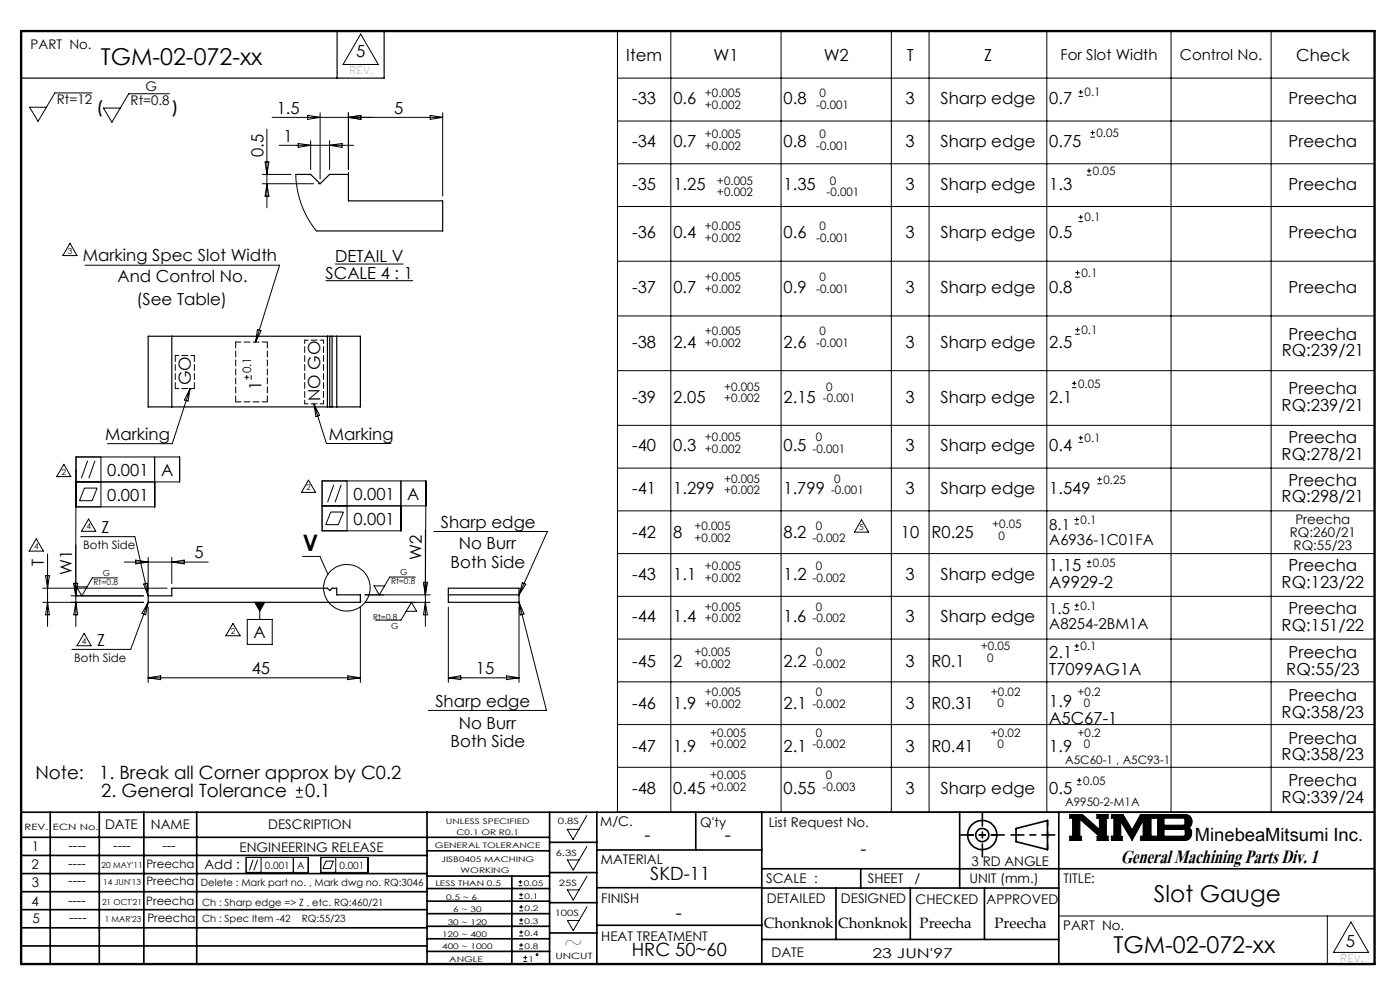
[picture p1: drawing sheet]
<svg xmlns="http://www.w3.org/2000/svg" width="297mm" height="210mm" viewBox="0 0 297 210" stroke-linecap="round" stroke-linejoin="round" font-family="sans-serif">
<g fill="none" stroke="#000" stroke-width=".21">
<path d="M19.5 19.7h-7.9l-3.5 6-1.8-3h3.5M35.9 19.9h-8.6l-3.6 6-1.8-3h3.6M76.5 7.2l3.8 6.5h-7.5zM131 6.6h160.6v165.7h-160.6zM131 16.6h160.6M142.3 6.6v165.7M165.7 6.6v165.7M189.1 6.6v165.7M197.1 6.6v165.7M222.1 6.6v165.7M228.8 19.5h.9M229.3 19v1"/>
<path d="M248.4 6.6v165.7M269.7 6.6v165.7M55.6 39h10.9M55.6 37h6.1M56.2 34.4h.8l-.4 2.6zM56.6 27.4v16.7M56.6 39l.4 2.6h-.8zM57.7 24.9h36.2M59.2 30.8h15.8M62.8 37l.2 2.6 .9 3.6 1.2 2.8 2 3M63.3 30.4l2.6 .4-2.6 .4zM65.3 24.5l2.6 .4-2.6 .4z"/>
<path d="M65.9 29.8v6.2M67.9 23.9v14.1M69.9 29.8v6.2M69.9 30.8l2.7-.4v.8zM73.9 23.9v12.1M73.9 24.9l2.7-.4v.8zM91.3 24.5l2.6 .4-2.6 .4zM93.9 23.9v17.7M131 25.7h160.6M131 34.7h160.6M228.8 20.5h.9M230.6 37.1h.9"/>
<path d="M230.6 36.2h.9M231 35.7v1M231.3 29.1h1M231.3 28.1h1M231.8 27.7v.9M14.9 51.6l1.4 2.6h-3zM18 56.3h41.3l-5.1 16.3M69.1 59.5h18.5M71.1 56h14.5M131 43.8h160.6M131 55.4h160.6M228.1 58.8h1"/>
<path d="M228.1 57.8h1M228.6 57.4v.9M228.8 47h.9M228.8 46.1h.9M229.3 45.6v.9M52.4 79.6v.9M53.3 79.6v.9M54.6 69.9l.8 .3-1.2 2.4zM131 67h160.6M131 78.6h160.6M228.1 70.9h1M228.1 69.9h1"/>
<path d="M228.6 69.5v.9M13.5 98.5l1.5 2.6h-3zM16.1 99.6v33.3M18.6 97.7l-1.3 3.8M20.1 97.7l-1.3 3.8M21.4 96.9v10.6M32.8 96.9v10.6h-16.7v-10.6h22v5.3h-22M40.3 82.4l-3.8 11.7h-13.7M40.3 82.4l-.4 2.7-.8-.3zM51.9 80h.9M66.6 85.7l2.7 8.4h13.6M66.6 85.7l1.2 2.4-.8 .3z"/>
<path d="M131 90.2h160.6M131 99.3h160.6M227.4 82.2h1M227.4 81.3h1M227.9 80.8v1M228.8 93.8h.9M228.8 92.9h.9M229.3 92.4v1M7.7 114.3l1.5 2.6h-3zM10.1 117.5v15.4M17.1 113.8h11.5l2.8 12.6M17.9 103.5h2.7l-1.1 2.7h-2.6z"/>
<path d="M18.8 110.1l1.5 2.6h-3zM26.4 119.2h17.8M28.8 118.8l2.6 .4-2.6 .4zM31.4 118.2v7.2M36.4 118.2v5.6M36.4 119.2l2.7-.4v.8zM64.2 118h3.7l1.7 3.8M65.4 101.8l1.6 2.6h-3zM70.2 108.6h2.6l-1 2.7h-2.7zM70.8 102.8l-1.3 3.7M72.4 102.8l-1.3 3.7M73.6 102v10.6"/>
<path d="M85.1 102v10.6h-16.8v-10.6h22v5.3h-22M90.2 112.5v20.4M90.3 104.7l-.1 21.5M92 112.7h24.1l-6 13.5M131 108.4h160.6M131 117.4h160.6M182.8 110.3l1.5 2.6h-3zM228 111.2h.9M228 110.2h.9M228.4 109.7v1M230.6 119.3h.9M231 118.8v1"/>
<path d="M232.8 102.6h1M232.8 101.7h1M233.3 101.2v.9M9.1 127.8h21.3M9.1 124.8h26.4M9.7 122.1h.8l-.4 2.7zM10.1 127.8l.4 2.6h-.8zM15.1 126.4h15.3M15.7 123.7h.8l-.4 2.7zM16.1 127.8l.4 2.6h-.8zM17.9 134.4l1.4 2.6h-3zM25 122.6h-5.4l-2.2 3.8-1.2-1.9h2.3"/>
<path d="M30.5 123.9l.8-.2 .1 2.7zM31.4 127.8l-3.7 10h-12.5M31.4 127.8l-.5 2.6-.8-.3zM31.4 128.8v16M49.4 132.2l1.5 2.7h-3zM52.5 131.4h5.2v5.3h-5.2zM54 127.8h2.2l-1.1 1.8zM55.1 127.8v3.6M76.4 128.8v16M77.4 127.8h13.9M86.2 129.7h2.2l-1.1-1.9-2.2 3.7h-5.4M88.1 122.4h-5.4l-2.2 3.8-1.2-1.9h2.3"/>
<path d="M89.9 123.5h.8l-.5 2.7zM90.2 127.8l.5 2.6h-.8zM91.3 126.2h-13.9M95.1 128.8v16M110.1 128.8v16M110.1 127.8l5.8 22.9h-25.1M110.1 127.8l1.1 2.4-.9 .2zM110.8 123.6l.7 .3-1.4 2.3zM131 126.5h160.6M131 135.6h160.6M228 129.4h.9M228 128.4h.9"/>
<path d="M228 138h.9M228 137h.9M228.4 127.9v1M228.4 136.6v.9M230.6 120.2h.9M31.4 143.8h45M31.4 143.8l2.7-.4v.8zM73.8 143.4l2.6 .4-2.6 .4zM95.1 143.8h15M95.1 143.8l2.7-.4v.8zM107.5 143.4l2.6 .4-2.6 .4zM131 144.6h160.6"/>
<path d="M131 153.7h160.6M62.8 169.1h1.4M62.8 167.6h1.4M63.5 166.9v1.5M120.3 175.9h2.5l-1.2 2.2zM124.5 173l-1.7 2.9M124.5 179.5l-1.7 2.9M131 162.8h160.6M226.9 172.8h2.8l3.5 3.1v-2.3h-.5v-.8h2.4v.8h-.4v3.8h.4v.9h-2.4v-.9h.5l-4.1-3.6v3.6h.3v.9h-2.5v-.9h.6v-3.8h-.6zM228.5 166.5h.9M228.5 165.5h.9M229 165.1v.9"/>
<path d="M235.8 172.8h2.5l1.9 3.2 1.7-3.2h2.8v.8h-.5v3.8h.5v.9h-2.8v-.9h.6v-3.3l-2.3 4.2-2.4-4v3.1h.3v.9h-2.3v-.9h.5v-3.8h-.5zM244.9 172.8h6.7a1.49 1.49 0 0 1 1.3 1.2 1.49 1.49 0 0 1-.8 1.6 1.48 1.48 0 0 1 .7 1.6 1.48 1.48 0 0 1-1.4 1.1h-6.5v-.9h.7v-3.8h-.7zM246.9 173.6h4.3l.2 .2-.1 1.1-.3 .1h-4.1zM246.9 176h4.3l.2 .2v.9l-.4 .3h-4.1zM52.2 181.9h13.2v3.2h-13.2zM53.7 182.4l-.8 2.2M54.6 182.4l-.7 2.2M55.4 181.9v3.2M62.2 181.9v3.2M68.1 181.9h10v3.2h-10zM69.1 182.7h1.6l-.6 1.5h-1.6zM71.2 181.9v3.2"/>
<path d="M110 187.9h.8M110 187.1h.8M110.1 198.5h.9M110.1 197.7h.9M110.1 196h.9M110.1 195.1h.9M110.1 193.2h.9M110.1 192.4h.9M110.1 190.6h.9M110.1 189.8h.9M110.4 186.7v.8M110.6 189.4v.8"/>
<path d="M110.6 192v.8M110.6 194.8v.8M110.6 197.3v.8M120.4 182.4h2.4l-1.2 2.2zM120.4 188.8h2.4l-1.2 2.1zM120.4 195.3h2.4l-1.2 2.1zM124.5 185.9l-1.7 2.9M124.5 192.4l-1.7 2.9M224.6 194.3h67M281.6 194.3v10.2M286.6 195.6l3.7 6.4h-7.4zM110.1 201.3h.9"/>
<path d="M110.1 200.5h.9M110.6 200.1v.8M111 203.9h.8M111 203.1h.8M111.4 202.7v.8"/>
<circle cx="73.6" cy="124.7" r="4.9"/>
<circle cx="113.9" cy="202.5" r=".2"/>
</g>
<g fill="none" stroke="#000" stroke-width=".35">
<path d="M4.5 172.3h287.1M4.5 177.6h112.1M10.7 172.3v32.2M21.1 172.3v32.2M30.5 172.3v32.2M41.7 172.3v32.2M90.6 172.3v32.2M116.6 172.3v32.2M116.6 178.7h10M126.6 172.3v32.2M147.6 172.3v8M161.6 172.3v32.2"/>
<path d="M203.6 172.3v16.1M215.5 175.7l6.7-1.6v6.1l-6.7-1.7zM224.6 172.3v32.2M4.5 185.3h86.1M4.5 181.5h86.1M4.5 189.2h86.1M4.5 193h86.1M4.5 196.8h86.1M90.6 199.1h26M90.6 193.8h26M90.6 188.5h26M90.6 191.2h26"/>
<path d="M90.6 180.5h26M90.6 185.8h26M90.6 196.5h26M108.6 185.8v18.5M116.6 185.1h10M116.6 191.5h10M116.6 197.9h10M126.6 196.3h35M126.6 188.3h35M126.6 180.3h35M161.6 184.3h130M161.6 199.3h63"/>
<path d="M161.6 188.4h63M177.3 188.4v10.9M182.6 184.3v4.1M193.1 188.4v10.9M208.8 188.4v10.9M4.5 200.7h86.1M90.6 201.8h26"/>
<circle cx="208.4" cy="177.1" r="3.1"/>
<circle cx="208.4" cy="177.1" r="1.4"/>
</g>
<path d="M4.5 6.6h287.1" fill="none" stroke="#000" stroke-width=".21" stroke-dasharray="6.3 1.3 1.3 1.3" stroke-dashoffset="1.9"/>
<path d="M71.5 6.6v10M81.5 6.6v10h-77M62.8 37h3.1l2 2 2-2h4v5.6h20v6.4h-26.8M31.4 71.3h45v15h-45zM36.4 71.3v15M69.5 71.3v15M70 71.3v15M70.4 71.3v15M71.4 71.3v15M31.4 126.4h5v-1.6h33.1l.5 .5 .4-.5h1v1.4h5v1.6h-45zM95.1 126.2h15M95.1 124.8h15v3h-15z" fill="none" stroke="#000" stroke-width=".25"/>
<path d="M205.3 177.1h6.2M222.2 174v6.2" fill="none" stroke="#000" stroke-width=".35" stroke-dasharray="15.2 1.3 1.3 1.3" stroke-dashoffset="14.1"/>
<path d="M203.8 177.1h9.2M208.4 172.5v9.2M214.5 177.1h9.3" fill="none" stroke="#000" stroke-width=".35" stroke-dasharray="15.2 1.3 1.3 1.3" stroke-dashoffset="12.5"/>
<path d="M4.5 6.6h287.1v197.9h-287.1z" fill="none" stroke="#000" stroke-width=".5"/>
<path d="M226.9 172.8v.8h.6v3.8h-.6v.9h2.5v-.9h-.3v-3.6l4.1 3.6h-.5v.9h2.4v-.9h-.4v-3.8h.4v-.8h-2.4v.8h.5v2.3l-3.5-3.1zM235.8 172.8v.8h.5v3.8h-.5v.9h2.3v-.9h-.3v-3.1l2.4 4 2.3-4.2v3.3h-.6v.9h2.8v-.9h-.5v-3.8h.5v-.8h-2.8l-1.7 3.2-1.9-3.2zM246.9 176h4.3l.2 .2v.9l-.4 .3h-4.1zM244.9 172.8v.8h.7v3.8h-.7v.9l7-.1 .6-.4 .3-1.1-.1-.7-.6-.4a1.49 1.49 0 0 0 .8-1.6 1.49 1.49 0 0 0-1.3-1.2zM246.9 173.6h4.2l.3 .2v1l-.4 .2h-4.1z" fill-rule="evenodd" fill="#000"/>
<path d="M41.2 75.4h-4M68.6 72.2h-4M41.2 82.4h-4M68.6 85.7h-4" fill="none" stroke="#000" stroke-width=".21" stroke-dasharray="1.3 .6" stroke-dashoffset=".5"/>
<path d="M50 72.6h6.7M50 85.2h6.7" fill="none" stroke="#000" stroke-width=".21" stroke-dasharray="1.3 .6" stroke-dashoffset=".1"/>
<path d="M50 72.6v12.6M56.7 72.6v12.6M37.2 82.4v-7M41.2 82.4v-7" fill="none" stroke="#000" stroke-width=".21" stroke-dasharray="1.3 .6"/>
<path d="M64.6 85.7v-13.5M68.6 85.7v-13.5" fill="none" stroke="#000" stroke-width=".21" stroke-dasharray="1.3 .6" stroke-dashoffset=".6"/>
<path d="M67.9 39h-.4M73.9 37v-.4" fill="none" stroke="#000" stroke-width=".21" stroke-dasharray="6.3 1.3 1.3 1.3"/>
<path d="M54 127.8h2.2l-1.1 1.8z" fill="#000"/>
<text font-size="6.2" x="237.8" y="183.1">General Machining Parts Div. 1</text>
<g font-size="4.9">
<text x="21.4" y="13.8">TGM-02-072-xx</text>
<text x="244.8" y="191.4">Slot Gauge</text>
<text x="119.6" y="201.4">~</text>
<text x="236.2" y="202.2">TGM-02-072-xx</text>
</g>
<text font-size="4.8" x="64.2" y="117">V</text>
<g font-size="3.9">
<text x="7.5" y="165.2">Note:</text>
<text x="21.1" y="165.2">1. Break all Corner approx by C0.2</text>
<text x="21.5" y="169.1">2. General Tolerance</text>
<text x="64.8" y="169.1">0.1</text>
<text x="136.8" y="178.4">-</text>
<text x="153.8" y="178.4">-</text>
<text x="253.5" y="178.4">MinebeaMitsumi Inc.</text>
<text x="182.5" y="181.4">-</text>
<text x="137.9" y="186.7">SKD-11</text>
<text x="143.4" y="194.9">-</text>
<text x="134" y="202.9">HRC 50~60</text>
</g>
<g font-size="3.6">
<text x="20.4" y="24">(</text>
<text x="36.3" y="24">)</text>
</g>
<g font-size="3.5">
<text x="75.6" y="12.1">5</text>
<text x="132.9" y="12.9">Item</text>
<text x="151.4" y="12.9">W1</text>
<text x="174.7" y="12.9">W2</text>
<text x="192.3" y="12.9">T</text>
<text x="208.8" y="12.9">Z</text>
<text x="275" y="12.9">Check</text>
<text x="134.1" y="22.1">-33</text>
<text x="142.8" y="22.1">0.6</text>
<text x="166.2" y="22.1">0.8</text>
<text x="192.1" y="22.1">3</text>
<text x="199.5" y="22.1">Sharp edge</text>
<text x="222.6" y="22.1">0.7</text>
<text x="273.4" y="22.1">Preecha</text>
<text x="58.7" y="24.1">1.5</text>
<text x="83.7" y="24.1">5</text>
<text x="55.9" y="33.3" transform="rotate(-90 55.9 33.3)">0.5</text>
<text x="60.2" y="30.1">1</text>
<text x="134.1" y="31.2">-34</text>
<text x="142.8" y="31.2">0.7</text>
<text x="166.2" y="31.2">0.8</text>
<text x="192.1" y="31.2">3</text>
<text x="199.5" y="31.2">Sharp edge</text>
<text x="222.6" y="31.2">0.75</text>
<text x="273.4" y="31.2">Preecha</text>
<text x="134.1" y="40.2">-35</text>
<text x="142.8" y="40.2">1.25</text>
<text x="166.2" y="40.2">1.35</text>
<text x="192.1" y="40.2">3</text>
<text x="199.5" y="40.2">Sharp edge</text>
<text x="222.6" y="40.2">1.3</text>
<text x="273.4" y="40.2">Preecha</text>
<text x="134.1" y="50.6">-36</text>
<text x="142.8" y="50.6">0.4</text>
<text x="166.2" y="50.6">0.6</text>
<text x="192.1" y="50.6">3</text>
<text x="199.5" y="50.6">Sharp edge</text>
<text x="222.6" y="50.6">0.5</text>
<text x="273.4" y="50.6">Preecha</text>
<text x="17.6" y="55.5">Marking Spec Slot Width</text>
<text x="24.9" y="59.7">And Control No.</text>
<text x="69.1" y="59.2">SCALE 4 : 1</text>
<text x="71.1" y="55.6">DETAIL V</text>
<text x="28.9" y="64.8">(See Table)</text>
<text x="134.1" y="62.2">-37</text>
<text x="142.8" y="62.2">0.7</text>
<text x="166.2" y="62.2">0.9</text>
<text x="192.1" y="62.2">3</text>
<text x="199.5" y="62.2">Sharp edge</text>
<text x="222.6" y="62.2">0.8</text>
<text x="273.4" y="62.2">Preecha</text>
<text x="134.1" y="73.8">-38</text>
<text x="142.8" y="73.8">2.4</text>
<text x="166.2" y="73.8">2.6</text>
<text x="192.1" y="73.8">3</text>
<text x="199.5" y="73.8">Sharp edge</text>
<text x="222.6" y="73.8">2.5</text>
<text x="271.9" y="75.5">RQ:239/21</text>
<text x="273.4" y="72">Preecha</text>
<text x="40.5" y="81.7" transform="rotate(-90 40.5 81.7)">GO</text>
<text x="55.5" y="82.7" transform="rotate(-90 55.5 82.7)">1</text>
<text x="273.4" y="83.6">Preecha</text>
<text x="67.9" y="85.1" transform="rotate(-90 67.9 85.1)">NO GO</text>
<text x="134.1" y="85.4">-39</text>
<text x="142.8" y="85.4">2.05</text>
<text x="166.2" y="85.4">2.15</text>
<text x="192.1" y="85.4">3</text>
<text x="199.5" y="85.4">Sharp edge</text>
<text x="222.6" y="85.4">2.1</text>
<text x="271.9" y="87.2">RQ:239/21</text>
<text x="22.3" y="93.3">Marking</text>
<text x="69.8" y="93.3">Marking</text>
<text x="134.1" y="95.7">-40</text>
<text x="142.8" y="95.7">0.3</text>
<text x="166.2" y="95.7">0.5</text>
<text x="192.1" y="95.7">3</text>
<text x="199.5" y="95.7">Sharp edge</text>
<text x="222.6" y="95.7">0.4</text>
<text x="273.4" y="94">Preecha</text>
<text x="22.7" y="100.9">0.001</text>
<text x="34.2" y="100.9">A</text>
<text x="271.9" y="97.5">RQ:278/21</text>
<text x="22.7" y="106.2">0.001</text>
<text x="75" y="106">0.001</text>
<text x="86.4" y="106">A</text>
<text x="134.1" y="104.8">-41</text>
<text x="142.8" y="104.8">1.299</text>
<text x="166.2" y="104.8">1.799</text>
<text x="192.1" y="104.8">3</text>
<text x="199.5" y="104.8">Sharp edge</text>
<text x="222.6" y="104.8">1.549</text>
<text x="271.9" y="106.6">RQ:298/21</text>
<text x="273.4" y="103">Preecha</text>
<text x="21.5" y="113">Z</text>
<text x="75" y="111.3">0.001</text>
<text x="93.5" y="111.9">Sharp edge</text>
<text x="9.3" y="120" transform="rotate(-90 9.3 120)">T</text>
<text x="41.3" y="118.4">5</text>
<text x="89.5" y="118.8" transform="rotate(-90 89.5 118.8)">W2</text>
<text x="97.3" y="116.5">No Burr</text>
<text x="134.1" y="114.2">-42</text>
<text x="142.8" y="114.2">8</text>
<text x="166.2" y="114.2">8.2</text>
<text x="191.1" y="114.2">10</text>
<text x="197.6" y="114.2">R0.25</text>
<text x="15.3" y="121.9" transform="rotate(-90 15.3 121.9)">W1</text>
<text x="95.6" y="120.5">Both Side</text>
<text x="134.1" y="122.9">-43</text>
<text x="142.8" y="122.9">1.1</text>
<text x="166.2" y="122.9">1.2</text>
<text x="192.1" y="122.9">3</text>
<text x="199.5" y="122.9">Sharp edge</text>
<text x="222.6" y="121.2">1.15</text>
<text x="222.6" y="124.7">A9929-2</text>
<text x="271.9" y="124.7">RQ:123/22</text>
<text x="273.4" y="121.2">Preecha</text>
<text x="273.4" y="130.2">Preecha</text>
<text x="20.6" y="137">Z</text>
<text x="53.8" y="135.4">A</text>
<text x="134.1" y="132">-44</text>
<text x="142.8" y="132">1.4</text>
<text x="166.2" y="132">1.6</text>
<text x="192.1" y="132">3</text>
<text x="199.5" y="132">Sharp edge</text>
<text x="271.9" y="133.8">RQ:151/22</text>
<text x="53.4" y="143">45</text>
<text x="101" y="143">15</text>
<text x="134.1" y="141.4">-45</text>
<text x="142.8" y="141.4">2</text>
<text x="166.2" y="141.4">2.2</text>
<text x="192.1" y="141.4">3</text>
<text x="197.6" y="141.4">R0.1</text>
<text x="222.6" y="139.6">2.1</text>
<text x="222.6" y="143.2">T7099AG1A</text>
<text x="272.9" y="143.2">RQ:55/23</text>
<text x="273.4" y="139.6">Preecha</text>
<text x="92.4" y="149.9">Sharp edge</text>
<text x="273.4" y="148.7">Preecha</text>
<text x="97.3" y="154.7">No Burr</text>
<text x="134.1" y="150.5">-46</text>
<text x="142.8" y="150.5">1.9</text>
<text x="166.2" y="150.5">2.1</text>
<text x="192.1" y="150.5">3</text>
<text x="197.6" y="150.5">R0.31</text>
<text x="222.6" y="150">1.9</text>
<text x="222.6" y="153.5">A5C67-1</text>
<text x="271.9" y="152.2">RQ:358/23</text>
<text x="95.6" y="158.5">Both Side</text>
<text x="134.1" y="159.5">-47</text>
<text x="142.8" y="159.5">1.9</text>
<text x="166.2" y="159.5">2.1</text>
<text x="192.1" y="159.5">3</text>
<text x="197.6" y="159.5">R0.41</text>
<text x="222.6" y="159.5">1.9</text>
<text x="271.9" y="161.3">RQ:358/23</text>
<text x="273.4" y="157.8">Preecha</text>
<text x="273.4" y="166.7">Preecha</text>
<text x="134.1" y="168.5">-48</text>
<text x="142.8" y="168.5">0.45</text>
<text x="166.2" y="168.5">0.55</text>
<text x="192.1" y="168.5">3</text>
<text x="199.5" y="168.5">Sharp edge</text>
<text x="222.6" y="168.5">0.5</text>
<text x="271.9" y="170.2">RQ:339/24</text>
<text x="285.5" y="200.9">5</text>
</g>
<g font-size="3.2">
<text x="225" y="12.8">For Slot Width</text>
<text x="250.3" y="12.8">Control No.</text>
<text x="222.6" y="112.5">8.1</text>
<text x="222.6" y="115.7">A6936-1C01FA</text>
<text x="222.6" y="130.3">1.5</text>
<text x="222.6" y="133.5">A8254-2BM1A</text>
<text x="162" y="196.8">Chonknok</text>
<text x="177.8" y="196.8">Chonknok</text>
<text x="195.1" y="196.8">Preecha</text>
<text x="211" y="196.8">Preecha</text>
</g>
<text font-size="2.9" x="185.1" y="203.1">23 JUN'97</text>
<g font-size="2.8">
<text x="6.5" y="10.4">PART No.</text>
<text x="12.1" y="22.1">Rt=12</text>
<text x="27.7" y="22.3">Rt=0.8</text>
<text x="30.8" y="19.3">G</text>
<text x="273.6" y="113.9">RQ:260/21</text>
<text x="274.8" y="111.1">Preecha</text>
<text x="274.4" y="116.8">RQ:55/23</text>
<text x="22.3" y="175.9">DATE</text>
<text x="32" y="175.9">NAME</text>
<text x="56.9" y="175.9">DESCRIPTION</text>
<text x="127.3" y="175.3">M/C.</text>
<text x="148.6" y="175.3">Q'ty</text>
<text x="163.1" y="175.4">List Request No.</text>
<text x="6.7" y="184.4">2</text>
<text x="6.8" y="180.6">1</text>
<text x="14.5" y="184.1">----</text>
<text x="14.5" y="180.3">----</text>
<text x="24" y="180.3">----</text>
<text x="34.5" y="180.3">---</text>
<text x="43.4" y="184.4">Add :</text>
<text x="50.8" y="180.7">ENGINEERING RELEASE</text>
<text x="127.5" y="183.4">MATERIAL</text>
<text x="206.1" y="183.8">3 RD ANGLE</text>
<text x="6.7" y="188.1">3</text>
<text x="14.5" y="191.9">----</text>
<text x="14.5" y="187.8">----</text>
<text x="127.6" y="191.5">FINISH</text>
<text x="162.5" y="187.3">SCALE :</text>
<text x="162.7" y="191.5">DETAILED</text>
<text x="178.4" y="191.5">DESIGNED</text>
<text x="184.1" y="187.3">SHEET</text>
<text x="194" y="187.3">/</text>
<text x="194.2" y="191.7">CHECKED</text>
<text x="205.6" y="187.3">UNIT (mm.)</text>
<text x="209.3" y="191.8">APPROVED</text>
<text x="225.6" y="187.3">TITLE:</text>
<text x="6.7" y="192.2">4</text>
<text x="6.9" y="195.8">5</text>
<text x="14.7" y="195.5">----</text>
<text x="225.6" y="197.2">PART No.</text>
<text x="127.6" y="199.5">HEAT TREATMENT</text>
<text x="163.7" y="203">DATE</text>
</g>
<g font-size="2.5">
<text x="149.5" y="20.7">+0.005</text>
<text x="149.5" y="23.1">+0.002</text>
<text x="173.1" y="23.1">-0.001</text>
<text x="173.8" y="20.7">0</text>
<text x="230.1" y="20.4">0.1</text>
<text x="149.5" y="29.3">+0.005</text>
<text x="173.8" y="29.3">0</text>
<text x="232.6" y="29.1">0.05</text>
<text x="149.5" y="31.8">+0.002</text>
<text x="173.1" y="31.8">-0.001</text>
<text x="152.1" y="39.1">+0.005</text>
<text x="152.1" y="41.6">+0.002</text>
<text x="175.3" y="41.6">-0.001</text>
<text x="176" y="39.1">0</text>
<text x="231.9" y="37.1">0.05</text>
<text x="230.1" y="47">0.1</text>
<text x="149.5" y="48.8">+0.005</text>
<text x="149.5" y="51.3">+0.002</text>
<text x="173.1" y="51.3">-0.001</text>
<text x="173.8" y="48.8">0</text>
<text x="149.5" y="59.6">+0.005</text>
<text x="173.8" y="59.6">0</text>
<text x="229.4" y="58.8">0.1</text>
<text x="149.5" y="62.1">+0.002</text>
<text x="173.1" y="62.1">-0.001</text>
<text x="149.5" y="71.1">+0.005</text>
<text x="173.8" y="71.1">0</text>
<text x="229.4" y="70.9">0.1</text>
<text x="149.5" y="73.6">+0.002</text>
<text x="173.1" y="73.6">-0.001</text>
<text x="53.3" y="79.2" transform="rotate(-90 53.3 79.2)">0.1</text>
<text x="153.6" y="82.9">+0.005</text>
<text x="175.2" y="82.9">0</text>
<text x="228.7" y="82.2">0.05</text>
<text x="153.6" y="85.3">+0.002</text>
<text x="174.6" y="85.3">-0.001</text>
<text x="149.5" y="93.5">+0.005</text>
<text x="173.1" y="93.5">0</text>
<text x="230.1" y="93.8">0.1</text>
<text x="149.5" y="96">+0.002</text>
<text x="172.4" y="96">-0.001</text>
<text x="153.6" y="102.4">+0.005</text>
<text x="153.6" y="104.8">+0.002</text>
<text x="176.3" y="104.8">-0.001</text>
<text x="177" y="102.4">0</text>
<text x="234.1" y="102.6">0.25</text>
<text x="147.3" y="112.5">+0.005</text>
<text x="173.1" y="112.5">0</text>
<text x="210.5" y="112.1">+0.05</text>
<text x="229.2" y="111.1">0.1</text>
<text x="17.6" y="116.5">Both Side</text>
<text x="147.3" y="114.9">+0.002</text>
<text x="172.4" y="114.9">-0.002</text>
<text x="211.8" y="114.5">0</text>
<text x="149.5" y="120.9">+0.005</text>
<text x="149.5" y="123.4">+0.002</text>
<text x="172.4" y="123.4">-0.002</text>
<text x="173.1" y="120.9">0</text>
<text x="231.9" y="120.2">0.05</text>
<text x="149.5" y="129.5">+0.005</text>
<text x="173.1" y="129.5">0</text>
<text x="229.2" y="129.3">0.1</text>
<text x="149.5" y="132">+0.002</text>
<text x="172.4" y="132">-0.002</text>
<text x="208.1" y="137.9">+0.05</text>
<text x="229.2" y="137.9">0.1</text>
<text x="15.8" y="140.3">Both Side</text>
<text x="147.3" y="139.2">+0.005</text>
<text x="147.3" y="141.7">+0.002</text>
<text x="172.4" y="141.7">-0.002</text>
<text x="173.1" y="139.2">0</text>
<text x="209.4" y="140.4">0</text>
<text x="149.5" y="147.7">+0.005</text>
<text x="173.1" y="147.7">0</text>
<text x="210.2" y="147.6">+0.02</text>
<text x="228.6" y="147.6">+0.2</text>
<text x="149.5" y="150.1">+0.002</text>
<text x="172.4" y="150.1">-0.002</text>
<text x="211.6" y="150">0</text>
<text x="230" y="150">0</text>
<text x="150.6" y="156.3">+0.005</text>
<text x="150.6" y="158.7">+0.002</text>
<text x="172.4" y="158.7">-0.002</text>
<text x="173.1" y="156.3">0</text>
<text x="210.2" y="156.3">+0.02</text>
<text x="211.6" y="158.7">0</text>
<text x="226" y="162">A5C60-1 , A5C93-1</text>
<text x="228.6" y="156.3">+0.2</text>
<text x="230" y="158.7">0</text>
<text x="150.6" y="165.3">+0.005</text>
<text x="150.6" y="167.8">+0.002</text>
<text x="174.5" y="167.8">-0.003</text>
<text x="175.2" y="165.3">0</text>
<text x="229.8" y="166.4">0.05</text>
<text x="226" y="171">A9950-2-M1A</text>
<text x="31.1" y="184.1">Preecha</text>
<text x="31" y="191.9">Preecha</text>
<text x="31.1" y="187.8">Preecha</text>
<text x="31.3" y="195.5">Preecha</text>
</g>
<g font-size="2.1">
<text x="74.1" y="15.7">REV.</text>
<text x="56.2" y="184.3">0.001</text>
<text x="63.1" y="184.3">A</text>
<text x="72" y="184.3">0.001</text>
<text x="42.6" y="187.9">Delete : Mark part no. , Mark dwg no. RQ:3046</text>
<text x="42.9" y="195.5">Ch : Spec Item -42</text>
<text x="42.9" y="192.1">Ch : Sharp edge =&gt; Z , etc. RQ:460/21</text>
<text x="64" y="195.5">RQ:55/23</text>
<text x="284.3" y="204.1">REV.</text>
</g>
<g font-size="1.8">
<text x="14.4" y="53.8">3</text>
<text x="13.1" y="100.7">2</text>
<text x="65" y="104">2</text>
<text x="18.3" y="112.3">4</text>
<text x="182.3" y="112.5">5</text>
<text x="7.2" y="116.5">4</text>
<text x="19.8" y="124.1">Rt=0.8</text>
<text x="21.8" y="122.2">G</text>
<text x="83" y="123.9">Rt=0.8</text>
<text x="84.9" y="122">G</text>
<text x="79.2" y="131.6">Rt=0.8</text>
<text x="17.4" y="136.6">4</text>
<text x="49" y="134.5">2</text>
<text x="83" y="133.5">G</text>
<text x="5.2" y="176">REV.</text>
<text x="11.2" y="176">ECN No.</text>
<text x="118.3" y="174.9">0.8S</text>
<text x="21.5" y="184.1">20 MAY'11</text>
<text x="117.9" y="181.5">6.3S</text>
<text x="21.6" y="191.9">21 OCT'21</text>
<text x="21.9" y="187.8">14 JUN'13</text>
<text x="118.6" y="188">25S</text>
<text x="22.2" y="195.5">1 MAR'23</text>
<text x="117.7" y="194.2">100S</text>
<text x="117.8" y="203.4">UNCUT</text>
</g>
<g font-size="1.6">
<text x="92.3" y="180">GENERAL TOLERANCE</text>
<text x="94.6" y="174.8">UNLESS SPECIFIED</text>
<text x="96.8" y="177.1">C0.1 OR R0.1</text>
<text x="93.6" y="182.7">JISB0405 MACHING</text>
<text x="97.7" y="185.1">WORKING</text>
<text x="92.4" y="188">LESS THAN 0.5</text>
<text x="94.6" y="191">0.5 ~ 6</text>
<text x="111.1" y="188">0.05</text>
<text x="111.3" y="190.7">0.1</text>
<text x="95" y="196.2">30 ~ 120</text>
<text x="96.2" y="193.5">6 ~ 30</text>
<text x="111.3" y="196.1">0.3</text>
<text x="111.3" y="193.3">0.2</text>
<text x="93.8" y="198.8">120 ~ 400</text>
<text x="93.8" y="201.4">400 ~ 1000</text>
<text x="111.3" y="201.4">0.8</text>
<text x="111.3" y="198.6">0.4</text>
<text x="95.3" y="204">ANGLE</text>
<text x="112.1" y="204">1</text>
</g>
</svg>
